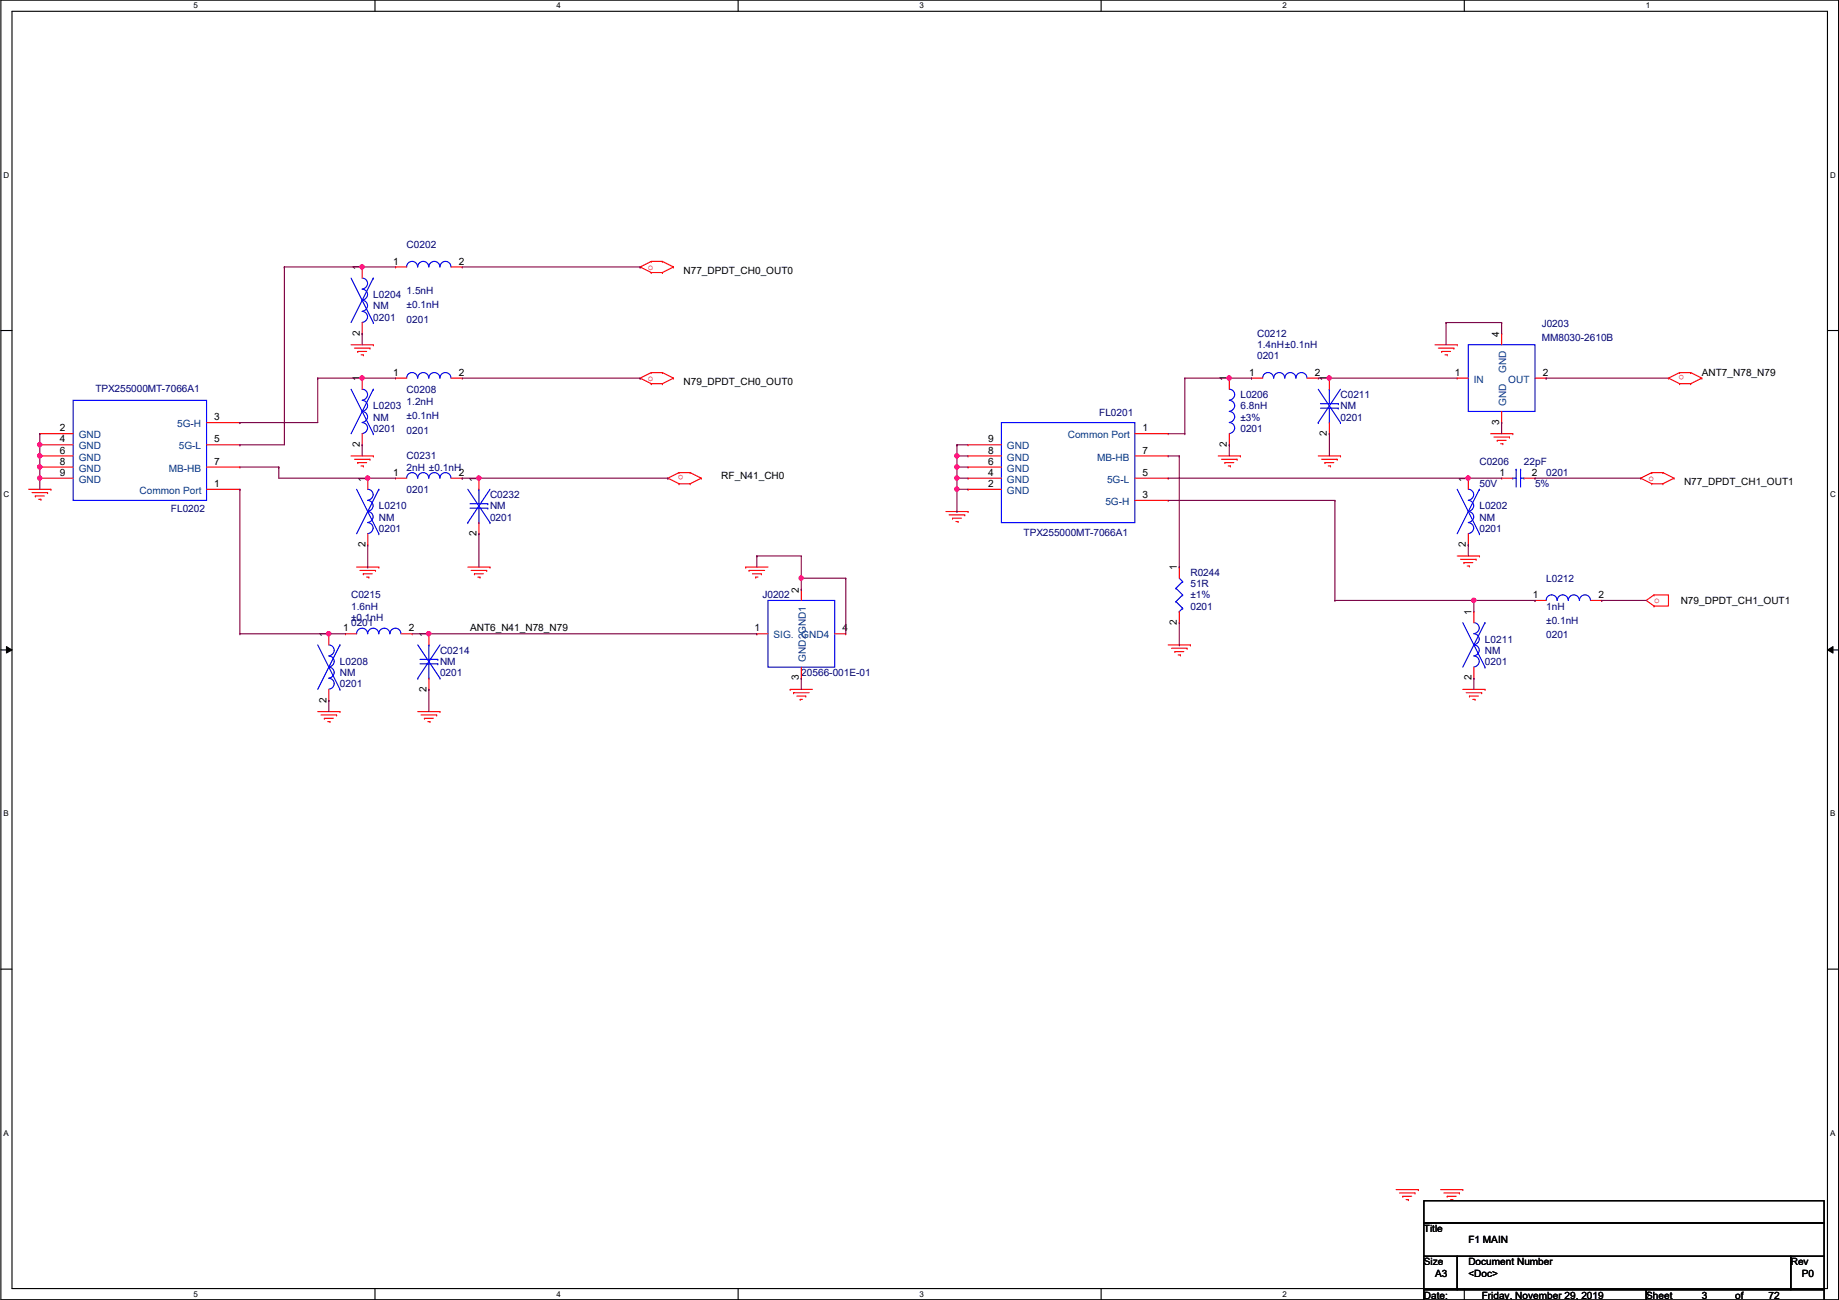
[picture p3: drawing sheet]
<svg xmlns="http://www.w3.org/2000/svg" width="420mm" height="297mm" viewBox="0 0 420 297" stroke-linecap="round" stroke-linejoin="round" font-family="sans-serif">
<path d="M.2 0h419.9v297h-419.9zM2.7 2.6h414.8v291.8h-414.8z" fill="none" stroke="#000" stroke-width=".25"/>
<g fill="#fff">
<path d="M44.2 .3h1v2h-1z"/>
<path d="M44.2 294.7h1v2h-1z"/>
</g>
<path d="M85.7 0v2.6M85.7 294.4v2.6" fill="none" stroke="#000" stroke-width=".25"/>
<g fill="#fff">
<path d="M127.1 .3h1v2h-1z"/>
<path d="M127.1 294.7h1v2h-1z"/>
</g>
<path d="M168.6 0v2.6M168.6 294.4v2.6" fill="none" stroke="#000" stroke-width=".25"/>
<g fill="#fff">
<path d="M210.1 .3h1v2h-1z"/>
<path d="M210.1 294.7h1v2h-1z"/>
</g>
<path d="M251.6 0v2.6M251.6 294.4v2.6" fill="none" stroke="#000" stroke-width=".25"/>
<g fill="#fff">
<path d="M293 .3h1v2h-1z"/>
<path d="M293 294.7h1v2h-1z"/>
</g>
<path d="M334.5 0v2.6M334.5 294.4v2.6" fill="none" stroke="#000" stroke-width=".25"/>
<g fill="#fff">
<path d="M376 .3h1v2h-1z"/>
<path d="M376 294.7h1v2h-1z"/>
<path d="M.8 39h1.3v2h-1.3z"/>
<path d="M418.2 39h1.2v2h-1.2z"/>
<path d="M.8 112h1.3v2h-1.3z"/>
<path d="M418.2 112h1.2v2h-1.2z"/>
</g>
<path d="M.2 75.5h2.5M417.5 75.5h2.6" fill="none" stroke="#000" stroke-width=".25"/>
<g fill="#fff">
<path d="M.8 185h1.2v1.9h-1.2z"/>
<path d="M418.2 185h1.1v1.9h-1.1z"/>
</g>
<path d="M.2 148.5h2.5M417.5 148.5h2.6" fill="none" stroke="#000" stroke-width=".25"/>
<path d="M1.5 147.7l1.2 .8-1.2 .7zM417.5 148.5l1.3-.8v1.5z" fill="#000"/>
<path d="M1.5 147.7l1.2 .8-1.2 .7zM417.5 148.5l1.3-.8v1.5z" fill="none" stroke="#000" stroke-width=".23"/>
<g fill="#fff">
<path d="M.8 257.9h1.2v2h-1.2z"/>
<path d="M418.2 257.9h1.1v2h-1.1z"/>
</g>
<path d="M.2 221.4h2.5M417.5 221.4h2.6M325.3 274.4h91.5v5h-91.5zM325.3 279.4h91.5v7.7h-91.5zM325.3 287.1h7.6v7.6h-7.6zM325.3 297.1v-2.4h50.8v2.4v-2.4h40.7v2.4M332.9 287.1h76.2v7.6h-76.2zM409.1 287.1h7.7v7.6h-7.7z" fill="none" stroke="#000" stroke-width=".25"/>
<g fill="none" stroke="#f00" stroke-width=".25">
<path d="M148.8 59.7h.1M148.8 59.7l-2.6 1.3M148.8 59.7h2.5M151.3 59.7h.1M151.3 59.7l2.6 1.3M80.2 78.8h5.1M81 79.5h3.5M82.7 76.2h.1M82.7 73.7v2.5M82.7 61h.1M82.7 61v2.5M84.5 79.5h.1"/>
<path d="M85.3 78.8h.1M90.4 61h.1M90.4 61h2.5M103.1 61h2.5M105.6 61h.1M146.2 61h.1M146.2 61l2.6 1.3M148.8 62.3h.1M148.8 62.3h2.5M151.3 62.3h.1M153.9 61h.1M153.9 61l-2.6 1.3"/>
<path d="M327.9 78.8h5M328.6 79.5h3.6M332.2 79.5h.1M332.9 78.8h.1M343.1 76.2h.1M343.1 76.2v2.6M9.1 99.1h.1M9.1 99.1h7.6M47.2 96.6h7.6M54.8 96.6h.1M81.7 80.3h.1M81.7 80.3h2.1"/>
<path d="M82.5 81.1h.5M82.7 99.1v2.5M82.7 86.4h.1M82.7 86.4v2.5M83 81.1h.1M90.4 86.4h.1M90.4 86.4h2.5M103.1 86.4h2.5M105.6 86.4h.1M146.2 86.4h.1M146.2 86.4l2.6 1.3M148.8 85.1h.1"/>
<path d="M148.8 87.7h.1M148.8 85.1l-2.6 1.3M148.8 85.1h2.5M148.8 87.7h2.5M151.3 85.1h.1M151.3 87.7h.1M151.3 85.1l2.6 1.3M153.9 86.4h.1M153.9 86.4l-2.6 1.3M259.3 99.1h7.6M266.9 99.1h.1M280.9 99.1v2.5"/>
<path d="M280.9 86.4h.1M280.9 86.4v2.5M285.9 86.4h.1M285.9 86.4h2.6M298.6 86.4h2.6M301.2 86.4h.1M303.7 99.1h.1M303.7 96.6v2.5M303.7 86.4h.1M303.7 86.4v2.5M329.4 80.3h.1M329.4 80.3h2"/>
<path d="M330.1 81.1h.6M330.7 81.1h.1M332.9 86.4h.1M332.9 86.4h2.6M340.6 99.1h5M341.3 99.9h3.6M343.1 96.6h.1M343.1 94v2.6M344.9 99.9h.1M345.6 99.1h.1M350.7 86.4h2.5M353.2 86.4h.1"/>
<path d="M381.2 86.4h.1M381.2 86.4l2.5 1.3M383.7 87.7h.1M383.7 85.1h.1M383.7 85.1h2.6M383.7 87.7h2.6M383.7 85.1l-2.5 1.3M386.3 87.7h.1M386.3 85.1h.1M386.3 85.1l2.5 1.3M388.8 86.4h.1M388.8 86.4l-2.5 1.3"/>
<path d="M6.6 111.8h5M7.3 112.6h3.6M8.1 113.3h.1M8.1 113.3h2M8.8 114.1h.5M9.1 109.3h.1M9.1 109.3h7.6M9.1 106.7h.1M9.1 106.7h7.6M9.1 104.2h.1M9.1 104.2h7.6M9.1 101.6h.1"/>
<path d="M9.1 101.6h7.6M9.3 114.1h.1M10.9 112.6h.1M11.6 111.8h.1M47.2 101.6h7.6M47.2 111.8h7.6M47.2 106.7h7.6M54.8 101.6h.1M54.8 111.8h.1M54.8 106.7h.1M80.2 104.2h5.1M81 104.9h3.5"/>
<path d="M81.7 105.7h.1M81.7 105.7h2.1M82.5 106.5h.5M82.7 101.6h.1M83 106.5h.1M84 109.3h.1M84 109.3v2.5M84.5 104.9h.1M85.3 104.2h.1M90.4 109.3h.1M90.4 109.3h2.5M103.1 109.3h2.5"/>
<path d="M105.6 109.3h.1M109.4 119.4v2.6M109.4 109.3h.1M109.4 109.3v2.5M152.6 109.3h.1M152.6 109.3l2.5 1.2M155.1 110.5h.1M155.1 108h.1M155.1 110.5h2.6M155.1 108h2.6M155.1 108l-2.5 1.3M157.7 110.5h.1"/>
<path d="M157.7 108h.1M157.7 108l2.5 1.3M160.2 109.3h.1M160.2 109.3l-2.5 1.2M216.1 116.9h5.1M216.9 117.6h3.5M217.6 118.4h.1M217.6 118.4h2.1M218.4 119.2h.5M218.9 119.2h.1M220.4 117.6h.1M221.2 101.6h.1"/>
<path d="M221.2 101.6h7.6M221.2 104.2h.1M221.2 104.2h7.6M221.2 106.7h.1M221.2 106.7h7.6M221.2 109.3h.1M221.2 109.3h7.6M221.2 111.8h.1M221.2 111.8h7.6M221.2 116.9h.1M259.3 114.3h7.6M259.3 109.3h7.6"/>
<path d="M259.3 104.2h7.6M266.9 114.3h.1M266.9 109.3h.1M266.9 104.2h.1M278.3 104.2h5.1M279.1 104.9h3.5M279.9 105.7h.1M279.9 105.7h2M280.6 106.5h.5M280.9 101.6h.1M281.1 106.5h.1M282.6 104.9h.1"/>
<path d="M283.4 104.2h.1M301.2 104.2h5.1M301.9 104.9h3.6M302.7 105.7h.1M302.7 105.7h2M303.5 106.5h.5M304 106.5h.1M305.5 104.9h.1M306.3 104.2h.1M335.5 109.3h.1M335.5 109.3v2.5M342.1 100.6h.1"/>
<path d="M342.1 100.6h2M342.8 101.4h.6M343.1 109.3h.1M343.1 109.3h2.5M343.4 101.4h.1M348.2 109.3h2.5M350.7 109.3h.1M374.8 109.3h.1M374.8 109.3l2.6 1.2M377.4 108h.1M377.4 110.5h.1M377.4 110.5h2.5"/>
<path d="M377.4 108h2.5M377.4 108l-2.6 1.3M379.9 108h.1M379.9 110.5h.1M379.9 108l2.6 1.3M382.5 109.3h.1M382.5 109.3l-2.6 1.2M81.5 129.6h5.1M82.2 130.3h3.6M83 131.1h.1M83 131.1h2M83.8 131.9h.5"/>
<path d="M84 124.5h.1M84 122v2.5M84.3 131.9h.1M85.8 130.3h.1M86.6 129.6h.1M106.9 129.6h5.1M107.6 130.3h3.6M108.4 131.1h.1M108.4 131.1h2M109.2 131.9h.5M109.4 122h.1M109.7 131.9h.1"/>
<path d="M111.2 130.3h.1M112 129.6h.1M170.4 129.6h.1M170.4 129.6h5.1M171.1 130.3h.1M171.1 130.3h3.6M171.9 131.1h2M172.7 131.9h.1M172.7 131.9h.5M173.9 131.1h.1M183.1 134.7h.1M183.1 134.7v2.5"/>
<path d="M269.4 139.7v2.6M269.4 129.6h.1M269.4 129.6v2.5M332.9 127h5.1M333.7 127.8h3.6M334.5 128.6h.1M334.5 128.6h2M335.2 129.3h.5M335.5 124.5h.1M335.5 122v2.5M335.7 129.3h.1M336.7 139.7h.1"/>
<path d="M336.7 139.7v2.6M337.3 127.8h.1M338 127h.1M350.7 137.2h.1M350.7 137.2h2.5M363.4 137.2h2.5M365.9 137.2h.1M377.9 135.9h.1M377.9 138.5h.1M377.9 135.9h3.3v2.6h-3.3M377.9 135.9l-1.8 1.3 1.8 1.3M75.1 157.5v2.6"/>
<path d="M75.1 144.8h.1M75.1 144.8v2.6M78.9 144.8h.1M78.9 144.8h2.6M91.6 144.8h2.6M94.2 144.8h.1M98 157.5h.1M98 155v2.5M98 144.8h.1M98 144.8v2.6M172.9 144.8h.1M172.9 144.8h2.6"/>
<path d="M180.5 157.5h.1M180.5 157.5h5.1M181.3 158.3h.1M181.3 158.3h3.6M182.1 159h2M182.8 159.8h.1M182.8 159.8h.5M183.1 155h.1M183.1 152.4v2.6M184.1 159h.1M190.7 144.8h2.5M193.2 144.8h.1"/>
<path d="M266.9 147.4h5.1M267.7 148.1h3.5M268.4 148.9h.1M268.4 148.9h2.1M269.2 149.6h.5M269.4 142.3h.1M269.7 149.6h.1M271.2 148.1h.1M272 147.4h.1M334.2 157.5h5.1M335 158.3h3.5M335.7 159h.1"/>
<path d="M335.7 159h2.1M336.5 159.8h.5M336.7 155h.1M336.7 152.4v2.6M337 159.8h.1M338.5 158.3h.1M339.3 157.5h.1M72.6 162.6h5.1M73.4 163.4h3.5M74.1 164.1h.1M74.1 164.1h2M74.9 164.9h.5"/>
<path d="M75.1 160.1h.1M75.4 164.9h.1M76.9 163.4h.1M77.7 162.6h.1M95.4 162.6h5.1M96.2 163.4h3.6M97 164.1h.1M97 164.1h2M97.7 164.9h.5M98.2 164.9h.1M99.8 163.4h.1M100.5 162.6h.1"/>
<path d="M319 271.8h5M319.7 272.6h3.6M320.5 273.3h.1M320.5 273.3h2M321.3 274.1h.5M321.8 274.1h.1M323.3 272.6h.1M324 271.8h.1M329.1 271.8h5.1M329.9 272.6h3.5M330.7 273.3h.1M330.7 273.3h2"/>
<path d="M331.4 274.1h.5M331.9 274.1h.1M333.4 272.6h.1M334.2 271.8h.1"/>
</g>
<g fill="none" stroke="#00f" stroke-width=".25">
<path d="M80.2 63.5l5.1 10.2M82.7 63.5a1.25 1.25 0 0 1 1.3 1.3 1.25 1.25 0 0 1-1.3 1.2M82.7 66.1a1.25 1.25 0 0 1 1.3 1.2 1.25 1.25 0 0 1-1.3 1.3 1.27 1.27 0 0 1 1.3 1.2 1.27 1.27 0 0 1-1.3 1.3M82.7 71.2a1.25 1.25 0 0 1 1.3 1.2 1.25 1.25 0 0 1-1.3 1.3M85.3 63.5h.1M85.3 73.7h.1M85.3 63.5l-5.1 10.2M92.9 61a1.25 1.25 0 0 1 1.3-1.3 1.25 1.25 0 0 1 1.2 1.3M95.4 61a1.25 1.25 0 0 1 1.3-1.3 1.25 1.25 0 0 1 1.2 1.3M98 61a1.25 1.25 0 0 1 1.2-1.3 1.25 1.25 0 0 1 1.3 1.3M100.5 61a1.25 1.25 0 0 1 1.3-1.3 1.25 1.25 0 0 1 1.2 1.3M335.5 78.8h15.2v15.2h-15.2z"/>
<path d="M16.7 91.5h30.5v22.8h-30.5zM80.2 88.9l5.1 10.2M82.7 88.9a1.25 1.25 0 0 1 1.3 1.3 1.25 1.25 0 0 1-1.3 1.2M82.7 91.5a1.25 1.25 0 0 1 1.3 1.2 1.25 1.25 0 0 1-1.3 1.3M82.7 94a1.25 1.25 0 0 1 1.3 1.3 1.25 1.25 0 0 1-1.3 1.2M82.7 96.6a1.25 1.25 0 0 1 1.3 1.2 1.25 1.25 0 0 1-1.3 1.3M85.3 88.9h.1M85.3 99.1h.1M85.3 88.9l-5.1 10.2M92.9 86.4a1.25 1.25 0 0 1 1.3-1.3 1.25 1.25 0 0 1 1.2 1.3M95.4 86.4a1.25 1.25 0 0 1 1.3-1.3 1.25 1.25 0 0 1 1.2 1.3M98 86.4a1.25 1.25 0 0 1 1.2-1.3 1.25 1.25 0 0 1 1.3 1.3"/>
<path d="M100.5 86.4a1.25 1.25 0 0 1 1.3-1.3 1.25 1.25 0 0 1 1.2 1.3M228.8 96.6h30.5v22.8h-30.5zM280.9 88.9a1.25 1.25 0 0 1 1.2 1.3 1.25 1.25 0 0 1-1.2 1.2M280.9 91.5a1.25 1.25 0 0 1 1.2 1.2 1.25 1.25 0 0 1-1.2 1.3M280.9 94a1.25 1.25 0 0 1 1.2 1.3 1.25 1.25 0 0 1-1.2 1.2M280.9 96.6a1.25 1.25 0 0 1 1.2 1.2 1.25 1.25 0 0 1-1.2 1.3M288.5 86.4a1.25 1.25 0 0 1 1.2-1.3 1.25 1.25 0 0 1 1.3 1.3M291 86.4a1.25 1.25 0 0 1 1.3-1.3 1.25 1.25 0 0 1 1.2 1.3M293.6 86.4a1.25 1.25 0 0 1 1.2-1.3 1.25 1.25 0 0 1 1.3 1.3M296.1 86.4a1.25 1.25 0 0 1 1.2-1.3 1.25 1.25 0 0 1 1.3 1.3M301.2 96.6h.1M301.2 88.9l5.1 7.7"/>
<path d="M301.7 92.2h4.1M301.7 93.3h4.1M303.7 88.9h.1M303.7 96.6h.1M303.7 88.9v3.3M303.7 93.3v3.3M305.8 92.2h.1M305.8 93.3h.1M306.3 96.6h.1M306.3 88.9l-5.1 7.7M81.5 111.8l5.1 10.2M84 111.8a1.25 1.25 0 0 1 1.2 1.2 1.25 1.25 0 0 1-1.2 1.3"/>
<path d="M84 114.3a1.25 1.25 0 0 1 1.2 1.3 1.25 1.25 0 0 1-1.2 1.2 1.27 1.27 0 0 1 1.2 1.3 1.27 1.27 0 0 1-1.2 1.3M84 119.4a1.25 1.25 0 0 1 1.2 1.3 1.25 1.25 0 0 1-1.2 1.2M86.6 111.8h.1M86.6 111.8l-5.1 10.2M92.9 109.3a1.25 1.25 0 0 1 1.3-1.3 1.25 1.25 0 0 1 1.2 1.3M95.4 109.3a1.25 1.25 0 0 1 1.3-1.3 1.25 1.25 0 0 1 1.2 1.3M98 109.3a1.25 1.25 0 0 1 1.2-1.3 1.25 1.25 0 0 1 1.3 1.3M100.5 109.3a1.25 1.25 0 0 1 1.3-1.3 1.25 1.25 0 0 1 1.2 1.3M106.9 119.4h.1M106.9 111.8l5.1 7.6M107.4 115.1h4M107.4 116.1h4"/>
<path d="M109.4 111.8h.1M109.4 119.4h.1M109.4 111.8v3.3M109.4 116.1v3.3M111.4 115.1h.1M111.4 116.1h.1M112 119.4h.1M112 111.8l-5.1 7.6M332.9 111.8l5.1 10.2M335.5 111.8a1.25 1.25 0 0 1 1.2 1.2 1.25 1.25 0 0 1-1.2 1.3M335.5 114.3a1.25 1.25 0 0 1 1.2 1.3 1.25 1.25 0 0 1-1.2 1.2 1.27 1.27 0 0 1 1.2 1.3 1.27 1.27 0 0 1-1.2 1.3M335.5 119.4a1.25 1.25 0 0 1 1.2 1.3 1.25 1.25 0 0 1-1.2 1.2"/>
<path d="M338 111.8h.1M338 111.8l-5.1 10.2M345.6 109.3h.1M345.6 109.3h.8M346.4 107.2h.1M346.4 107.2v4.1M347.4 107.2h.1M347.4 107.2v4.1M347.4 109.3h.8M348.2 109.3h.1M86.6 122h.1M175.5 137.2h15.2v15.2h-15.2z"/>
<path d="M268.7 134.4h.1M268.7 137.5h.1M268.7 134.4l1.5 1.5M268.7 137.5l1.5 1.5M269.4 139.7h.1M269.4 132.1l.8 .8M270.2 132.9h.1M270.2 135.9h.1M270.2 139h.1M270.2 132.9l-1.5 1.5M270.2 135.9l-1.5 1.6M270.2 139l-.8 .7"/>
<path d="M338 122h.1M353.3 137.2a1.25 1.25 0 0 1 1.2-1.3 1.25 1.25 0 0 1 1.2 1.3M355.8 137.2a1.25 1.25 0 0 1 1.2-1.3 1.25 1.25 0 0 1 1.3 1.3M358.3 137.2a1.25 1.25 0 0 1 1.3-1.3 1.25 1.25 0 0 1 1.2 1.3M360.9 137.2a1.25 1.25 0 0 1 1.2-1.3 1.25 1.25 0 0 1 1.3 1.3M72.6 147.4l5.1 10.1M75.1 147.4a1.25 1.25 0 0 1 1.3 1.2 1.25 1.25 0 0 1-1.3 1.3 1.27 1.27 0 0 1 1.3 1.2 1.27 1.27 0 0 1-1.3 1.3M75.1 152.4a1.25 1.25 0 0 1 1.3 1.3 1.25 1.25 0 0 1-1.3 1.2 1.27 1.27 0 0 1 1.3 1.3 1.27 1.27 0 0 1-1.3 1.3M77.7 147.4h.1M77.7 157.5h.1M77.7 147.4l-5.1 10.1M81.5 144.8a1.25 1.25 0 0 1 1.2-1.3 1.25 1.25 0 0 1 1.3 1.3"/>
<path d="M84 144.8a1.25 1.25 0 0 1 1.3-1.3 1.25 1.25 0 0 1 1.2 1.3 1.27 1.27 0 0 1 1.3-1.3 1.27 1.27 0 0 1 1.3 1.3M89.1 144.8a1.25 1.25 0 0 1 1.2-1.3 1.25 1.25 0 0 1 1.3 1.3M95.4 155h.1M95.4 147.4l5.1 7.6M96 150.7h4M96 151.7h4M98 147.4h.1M98 155h.1M98 147.4v3.3M98 151.7v3.3M100 150.7h.1M100 151.7h.1"/>
<path d="M100.5 155h.1M100.5 147.4l-5.1 7.6M334.2 142.3l5.1 10.1M336.7 142.3a1.25 1.25 0 0 1 1.3 1.2 1.25 1.25 0 0 1-1.3 1.3 1.27 1.27 0 0 1 1.3 1.2 1.27 1.27 0 0 1-1.3 1.3M336.7 147.4a1.25 1.25 0 0 1 1.3 1.2 1.25 1.25 0 0 1-1.3 1.3 1.27 1.27 0 0 1 1.3 1.2 1.27 1.27 0 0 1-1.3 1.3M339.3 142.3h.1M339.3 152.4h.1M339.3 142.3l-5.1 10.1"/>
</g>
<path d="M65 61h.1M65 61h17.7" fill="none" stroke="#800040" stroke-width=".25"/>
<circle cx="82.7" cy="61" r=".49" fill="#f0f"/>
<circle cx="82.7" cy="61" r=".49" fill="none" stroke="#f0f" stroke-width=".25"/>
<path d="M82.7 61h.1M82.7 76.2h.1M82.7 61h7.7M82.7 76.2v2.6M72.6 86.4h.1M72.6 86.4v10.2M72.6 86.4h10.1" fill="none" stroke="#800040" stroke-width=".25"/>
<circle cx="82.7" cy="86.4" r=".49" fill="#f0f"/>
<circle cx="82.7" cy="86.4" r=".49" fill="none" stroke="#f0f" stroke-width=".25"/>
<path d="M9.1 99.1h.1M9.1 99.1v2.5M82.7 86.4h.1M82.7 86.4h7.7M82.7 101.6h.1M82.7 101.6v2.6M54.8 144.8h.1M54.8 144.8h20.3" fill="none" stroke="#800040" stroke-width=".25"/>
<circle cx="75.1" cy="144.8" r=".49" fill="#f0f"/>
<circle cx="75.1" cy="144.8" r=".49" fill="none" stroke="#f0f" stroke-width=".25"/>
<path d="M218.6 101.6h.1M218.6 104.2h.1M218.6 101.6v2.6M218.6 101.6h2.6M218.6 104.2h2.6M75.1 144.8h.1M75.1 144.8h3.8M98 157.5h.1M98 157.5v5.1M75.1 160.1h.1M75.1 160.1v2.5" fill="none" stroke="#800040" stroke-width=".25"/>
<circle cx="218.6" cy="104.2" r=".49" fill="#f0f"/>
<circle cx="218.6" cy="104.2" r=".49" fill="none" stroke="#f0f" stroke-width=".25"/>
<path d="M218.6 104.2h.1M218.6 106.7h.1M218.6 104.2v5.1M218.6 106.7h2.6" fill="none" stroke="#800040" stroke-width=".25"/>
<circle cx="218.6" cy="106.7" r=".49" fill="#f0f"/>
<circle cx="218.6" cy="106.7" r=".49" fill="none" stroke="#f0f" stroke-width=".25"/>
<path d="M218.6 109.3h.1M218.6 109.3h2.6M218.6 109.3v2.5" fill="none" stroke="#800040" stroke-width=".25"/>
<circle cx="218.6" cy="109.2" r=".49" fill="#f0f"/>
<circle cx="218.6" cy="109.2" r=".49" fill="none" stroke="#f0f" stroke-width=".25"/>
<path d="M218.6 116.9h.1M218.6 111.8v5.1" fill="none" stroke="#800040" stroke-width=".25"/>
<circle cx="218.6" cy="111.8" r=".49" fill="#f0f"/>
<circle cx="218.6" cy="111.8" r=".49" fill="none" stroke="#f0f" stroke-width=".25"/>
<g fill="none" stroke="#800040" stroke-width=".25">
<path d="M270.7 86.4h10.2M280.9 86.4h.1M303.7 99.1h.1M303.7 99.1v5.1M9.1 101.6h.1M9.1 101.6v2.6M218.6 111.8h.1M218.6 111.8h2.6M280.9 101.6h.1M280.9 101.6v2.6M172.9 127h.1M172.9 127h10.2v5.1"/>
<path d="M172.9 127v2.6M183.1 132.1h.1M183.1 155h.1M183.1 155v2.5"/>
</g>
<circle cx="9.1" cy="104.2" r=".49" fill="#f0f"/>
<circle cx="9.1" cy="104.2" r=".49" fill="none" stroke="#f0f" stroke-width=".25"/>
<circle cx="9.1" cy="101.6" r=".49" fill="#f0f"/>
<circle cx="9.1" cy="101.6" r=".49" fill="none" stroke="#f0f" stroke-width=".25"/>
<path d="M9.1 104.2h.1M9.1 106.7h.1M9.1 104.2v5.1" fill="none" stroke="#800040" stroke-width=".25"/>
<circle cx="9.1" cy="109.2" r=".49" fill="#f0f"/>
<circle cx="9.1" cy="109.2" r=".49" fill="none" stroke="#f0f" stroke-width=".25"/>
<circle cx="9.1" cy="106.7" r=".49" fill="#f0f"/>
<circle cx="9.1" cy="106.7" r=".49" fill="none" stroke="#f0f" stroke-width=".25"/>
<g fill="none" stroke="#800040" stroke-width=".25">
<path d="M65 61h.1M65 61v40.6h-10.2M54.8 96.6h.1M54.8 96.6h17.8M270.7 86.4h.1M270.7 86.4v12.7M303.7 86.4h.1M303.7 86.4h29.2M353.2 86.4h.1M353.2 86.4h28M9.1 109.3h.1M9.1 109.3v2.5"/>
<path d="M54.8 101.6h.1M54.8 106.7h8.9M63.7 106.7h.1M335.5 109.3h.1M335.5 109.3h7.6M350.7 109.3h.1M350.7 109.3h24.1M335.5 124.5h.1M335.5 124.5v2.5"/>
</g>
<circle cx="303.7" cy="86.4" r=".49" fill="#f0f"/>
<circle cx="303.7" cy="86.4" r=".49" fill="none" stroke="#f0f" stroke-width=".25"/>
<g fill="none" stroke="#800040" stroke-width=".25">
<path d="M330.4 73.7h.1M330.4 73.7h12.7M330.4 73.7v5.1M343.1 73.7h.1M343.1 73.7v2.5M343.1 96.6h.1M343.1 96.6v2.5M54.8 111.8h.1M54.8 111.8v33M84 109.3h.1M84 109.3h6.4M105.6 109.3h.1"/>
<path d="M105.6 109.3h3.8"/>
</g>
<circle cx="109.4" cy="109.2" r=".49" fill="#f0f"/>
<circle cx="109.4" cy="109.2" r=".49" fill="none" stroke="#f0f" stroke-width=".25"/>
<path d="M63.7 109.3h20.3M84 109.3h.1M109.4 109.3h43.2M152.6 109.3h.1" fill="none" stroke="#800040" stroke-width=".25"/>
<circle cx="84" cy="109.2" r=".49" fill="#f0f"/>
<circle cx="84" cy="109.2" r=".49" fill="none" stroke="#f0f" stroke-width=".25"/>
<path d="M63.7 106.7h.1M63.7 106.7v2.6M266.9 109.3h68.6M335.5 109.3h.1M84 129.6h.1M84 124.5v5.1M109.4 122h.1M109.4 122v7.6" fill="none" stroke="#800040" stroke-width=".25"/>
<circle cx="335.4" cy="109.2" r=".49" fill="#f0f"/>
<circle cx="335.4" cy="109.2" r=".49" fill="none" stroke="#f0f" stroke-width=".25"/>
<path d="M266.9 99.1h3.8M270.7 99.1h.1M266.9 114.3h38.1M305 114.3h.1M305 114.3v22.9M305 137.2h.1M305 137.2h45.7M336.7 137.2h.1M336.7 137.2v2.5M350.7 137.2h.1M336.7 155h.1M336.7 155v2.5" fill="none" stroke="#800040" stroke-width=".25"/>
<circle cx="336.7" cy="137.2" r=".49" fill="#f0f"/>
<circle cx="336.7" cy="137.2" r=".49" fill="none" stroke="#f0f" stroke-width=".25"/>
<path d="M266.9 104.2h2.5M269.4 104.2h.1M269.4 104.2v25.4M183.1 132.1h.1M183.1 134.7h.1M183.1 132.1h10.1M183.1 132.1v2.6M193.2 132.1h.1M193.2 132.1v12.7M269.4 129.6h.1M269.4 147.4h.1M269.4 142.3v5.1" fill="none" stroke="#800040" stroke-width=".25"/>
<circle cx="183" cy="132.1" r=".49" fill="#f0f"/>
<circle cx="183" cy="132.1" r=".49" fill="none" stroke="#f0f" stroke-width=".25"/>
<path d="M365.9 137.2h.1M365.9 137.2h10.2M98 144.8h74.9M172.9 144.8h.1" fill="none" stroke="#800040" stroke-width=".25"/>
<circle cx="98" cy="144.8" r=".49" fill="#f0f"/>
<circle cx="98" cy="144.8" r=".49" fill="none" stroke="#f0f" stroke-width=".25"/>
<path d="M280.9 86.4h5M285.9 86.4h.1M301.2 86.4h2.5M303.7 86.4h.1M94.2 144.8h3.8M98 144.8h.1" fill="none" stroke="#800040" stroke-width=".25"/>
<circle cx="280.8" cy="86.4" r=".49" fill="#f0f"/>
<circle cx="280.8" cy="86.4" r=".49" fill="none" stroke="#f0f" stroke-width=".25"/>
<path d="M105.6 61h40.6M146.2 61h.1M105.6 86.4h40.6M146.2 86.4h.1" fill="none" stroke="#800040" stroke-width=".25"/>
<circle cx="82.7" cy="61" r=".49" fill="#f0f"/>
<circle cx="82.7" cy="61" r=".49" fill="none" stroke="#f0f" stroke-width=".25"/>
<circle cx="82.7" cy="86.4" r=".49" fill="#f0f"/>
<circle cx="82.7" cy="86.4" r=".49" fill="none" stroke="#f0f" stroke-width=".25"/>
<circle cx="75.1" cy="144.8" r=".49" fill="#f0f"/>
<circle cx="75.1" cy="144.8" r=".49" fill="none" stroke="#f0f" stroke-width=".25"/>
<circle cx="218.6" cy="104.2" r=".49" fill="#f0f"/>
<circle cx="218.6" cy="104.2" r=".49" fill="none" stroke="#f0f" stroke-width=".25"/>
<circle cx="218.6" cy="106.7" r=".49" fill="#f0f"/>
<circle cx="218.6" cy="106.7" r=".49" fill="none" stroke="#f0f" stroke-width=".25"/>
<circle cx="218.6" cy="109.2" r=".49" fill="#f0f"/>
<circle cx="218.6" cy="109.2" r=".49" fill="none" stroke="#f0f" stroke-width=".25"/>
<circle cx="218.6" cy="111.8" r=".49" fill="#f0f"/>
<circle cx="218.6" cy="111.8" r=".49" fill="none" stroke="#f0f" stroke-width=".25"/>
<circle cx="9.1" cy="104.2" r=".49" fill="#f0f"/>
<circle cx="9.1" cy="104.2" r=".49" fill="none" stroke="#f0f" stroke-width=".25"/>
<circle cx="9.1" cy="101.6" r=".49" fill="#f0f"/>
<circle cx="9.1" cy="101.6" r=".49" fill="none" stroke="#f0f" stroke-width=".25"/>
<circle cx="9.1" cy="109.2" r=".49" fill="#f0f"/>
<circle cx="9.1" cy="109.2" r=".49" fill="none" stroke="#f0f" stroke-width=".25"/>
<circle cx="9.1" cy="106.7" r=".49" fill="#f0f"/>
<circle cx="9.1" cy="106.7" r=".49" fill="none" stroke="#f0f" stroke-width=".25"/>
<circle cx="303.7" cy="86.4" r=".49" fill="#f0f"/>
<circle cx="303.7" cy="86.4" r=".49" fill="none" stroke="#f0f" stroke-width=".25"/>
<circle cx="109.4" cy="109.2" r=".49" fill="#f0f"/>
<circle cx="109.4" cy="109.2" r=".49" fill="none" stroke="#f0f" stroke-width=".25"/>
<circle cx="84" cy="109.2" r=".49" fill="#f0f"/>
<circle cx="84" cy="109.2" r=".49" fill="none" stroke="#f0f" stroke-width=".25"/>
<circle cx="335.4" cy="109.2" r=".49" fill="#f0f"/>
<circle cx="335.4" cy="109.2" r=".49" fill="none" stroke="#f0f" stroke-width=".25"/>
<circle cx="336.7" cy="137.2" r=".49" fill="#f0f"/>
<circle cx="336.7" cy="137.2" r=".49" fill="none" stroke="#f0f" stroke-width=".25"/>
<circle cx="183" cy="132.1" r=".49" fill="#f0f"/>
<circle cx="183" cy="132.1" r=".49" fill="none" stroke="#f0f" stroke-width=".25"/>
<circle cx="98" cy="144.8" r=".49" fill="#f0f"/>
<circle cx="98" cy="144.8" r=".49" fill="none" stroke="#f0f" stroke-width=".25"/>
<circle cx="280.8" cy="86.4" r=".49" fill="#f0f"/>
<circle cx="280.8" cy="86.4" r=".49" fill="none" stroke="#f0f" stroke-width=".25"/>
<g font-size="2.3" fill="#000080">
<text x="92.9" y="56.7">C0202</text>
<text x="85.3" y="68.2">L0204</text>
<text x="85.3" y="70.7">NM</text>
<text x="92.9" y="67.1">1.5nH</text>
<text x="92.9" y="70.4">±0.1nH</text>
<text x="85.3" y="73.2">0201</text>
<text x="92.9" y="73.7">0201</text>
<text x="287.2" y="77">C0212</text>
<text x="352.2" y="74.8">J0203</text>
<text x="352.2" y="77.8">MM8030-2610B</text>
<text x="287.2" y="79.6">1.4nH±0.1nH</text>
<text x="287.2" y="82.1">0201</text>
<text x="21.8" y="89.5">TPX255000MT-7066A1</text>
<text x="92.9" y="89.7">C0208</text>
<text x="85.3" y="93.6">L0203</text>
<text x="92.9" y="92.5">1.2nH</text>
<text x="92.9" y="95.8">±0.1nH</text>
<text x="251.1" y="95.1">FL0201</text>
<text x="283.4" y="91">L0206</text>
<text x="283.4" y="93.6">6.8nH</text>
<text x="306.3" y="91">C0211</text>
<text x="306.3" y="93.6">NM</text>
<text x="85.3" y="96.1">NM</text>
<text x="85.3" y="98.6">0201</text>
<text x="92.9" y="99.1">0201</text>
<text x="283.4" y="96.1">±3%</text>
<text x="283.4" y="98.6">0201</text>
<text x="306.3" y="96.1">0201</text>
<text x="92.9" y="105">C0231</text>
<text x="92.9" y="107.5">2nH ±0.1nH</text>
<text x="338" y="106.3">C0206</text>
<text x="348.2" y="106.3">22pF</text>
<text x="92.9" y="112.6">0201</text>
<text x="112" y="113.9">C0232</text>
<text x="338" y="111.3">50V</text>
<text x="350.7" y="111.3">5%</text>
<text x="353.3" y="108.8">0201</text>
<text x="39.1" y="116.9">FL0202</text>
<text x="86.6" y="116.4">L0210</text>
<text x="86.6" y="119">NM</text>
<text x="112" y="116.4">NM</text>
<text x="112" y="119">0201</text>
<text x="338" y="116.4">L0202</text>
<text x="338" y="119">NM</text>
<text x="86.6" y="121.5">0201</text>
<text x="233.9" y="122.5">TPX255000MT-7066A1</text>
<text x="338" y="121.5">0201</text>
<text x="272" y="131.7">R0244</text>
<text x="80.2" y="136.7">C0215</text>
<text x="174.2" y="136.7">J0202</text>
<text x="272" y="134.2">51R</text>
<text x="272" y="136.7">±1%</text>
<text x="353.3" y="132.9">L0212</text>
<text x="80.2" y="139.3">1.6nH</text>
<text x="80.2" y="141.8">±0.1nH</text>
<text x="80.2" y="143.1">0201</text>
<text x="272" y="139.3">0201</text>
<text x="353.3" y="139.3">1nH</text>
<text x="353.3" y="142.6">±0.1nH</text>
<text x="100.5" y="149.4">C0214</text>
<text x="339.3" y="146.9">L0211</text>
<text x="339.3" y="149.4">NM</text>
<text x="353.3" y="145.9">0201</text>
<text x="77.7" y="152">L0208</text>
<text x="77.7" y="154.5">NM</text>
<text x="100.5" y="152">NM</text>
<text x="100.5" y="154.5">0201</text>
<text x="183.1" y="154.5">20566-001E-01</text>
<text x="339.3" y="152">0201</text>
<text x="77.7" y="157.1">0201</text>
</g>
<g font-size="2.3">
<text x="82.2" y="61.8" transform="rotate(-90 82.2 61.8)">1</text>
<text x="89.9" y="60.5">1</text>
<text x="104.8" y="60.5">2</text>
<text x="156.2" y="62.6">N77_DPDT_CH0_OUT0</text>
<text x="82.2" y="76.7" transform="rotate(-90 82.2 76.7)">2</text>
<text x="342.5" y="77" transform="rotate(-90 342.5 77)">4</text>
<text x="82.2" y="87.2" transform="rotate(-90 82.2 87.2)">1</text>
<text x="89.9" y="85.8">1</text>
<text x="104.8" y="85.8">2</text>
<text x="156.2" y="88">N79_DPDT_CH0_OUT0</text>
<text x="280.3" y="87.2" transform="rotate(-90 280.3 87.2)">1</text>
<text x="285.4" y="85.8">1</text>
<text x="300.4" y="85.8">2</text>
<text x="303.2" y="87.2" transform="rotate(-90 303.2 87.2)">1</text>
<text x="332.4" y="85.8">1</text>
<text x="352.5" y="85.8">2</text>
<text x="388.8" y="85.9">ANT7_N78_N79</text>
<text x="13.7" y="101.1">4</text>
<text x="13.7" y="98.6">2</text>
<text x="49" y="96">3</text>
<text x="49" y="101.1">5</text>
<text x="225.7" y="101.1">9</text>
<text x="261.1" y="98.5">1</text>
<text x="303.2" y="99.6" transform="rotate(-90 303.2 99.6)">2</text>
<text x="342.5" y="97.1" transform="rotate(-90 342.5 97.1)">3</text>
<text x="13.7" y="106.2">8</text>
<text x="13.7" y="103.6">6</text>
<text x="49" y="106.2">7</text>
<text x="82.2" y="102.1" transform="rotate(-90 82.2 102.1)">2</text>
<text x="225.7" y="103.6">8</text>
<text x="225.7" y="106.2">6</text>
<text x="261.1" y="103.6">7</text>
<text x="280.3" y="102.1" transform="rotate(-90 280.3 102.1)">2</text>
<text x="13.7" y="108.7">9</text>
<text x="49" y="111.3">1</text>
<text x="83.5" y="110" transform="rotate(-90 83.5 110)">1</text>
<text x="89.9" y="108.7">1</text>
<text x="104.8" y="108.7">2</text>
<text x="108.9" y="110" transform="rotate(-90 108.9 110)">1</text>
<text x="164.8" y="109.6">RF_N41_CH0</text>
<text x="225.7" y="108.7">4</text>
<text x="225.7" y="111.2">2</text>
<text x="261" y="113.8">3</text>
<text x="261.1" y="108.7">5</text>
<text x="334.9" y="110" transform="rotate(-90 334.9 110)">1</text>
<text x="342.6" y="108.7">1</text>
<text x="349.9" y="108.7">2</text>
<text x="384.8" y="110.8">N77_DPDT_CH1_OUT1</text>
<text x="83.5" y="125" transform="rotate(-90 83.5 125)">2</text>
<text x="108.9" y="122.5" transform="rotate(-90 108.9 122.5)">2</text>
<text x="334.9" y="125" transform="rotate(-90 334.9 125)">2</text>
<text x="268.9" y="130.3" transform="rotate(-90 268.9 130.3)">1</text>
<text x="182.5" y="135.4" transform="rotate(-90 182.5 135.4)">2</text>
<text x="350.2" y="136.6">1</text>
<text x="365.2" y="136.6">2</text>
<text x="268.9" y="142.8" transform="rotate(-90 268.9 142.8)">2</text>
<text x="336.2" y="140.5" transform="rotate(-90 336.2 140.5)">1</text>
<text x="384" y="138">N79_DPDT_CH1_OUT1</text>
<text x="74.6" y="145.6" transform="rotate(-90 74.6 145.6)">1</text>
<text x="78.4" y="144.3">1</text>
<text x="93.4" y="144.3">2</text>
<text x="97.4" y="145.6" transform="rotate(-90 97.4 145.6)">1</text>
<text x="107.4" y="144.1">ANT6_N41_N78_N79</text>
<text x="172.4" y="144.3">1</text>
<text x="192.5" y="144.3">4</text>
<text x="182.5" y="155.5" transform="rotate(-90 182.5 155.5)">3</text>
<text x="336.2" y="155.5" transform="rotate(-90 336.2 155.5)">2</text>
<text x="74.6" y="160.6" transform="rotate(-90 74.6 160.6)">2</text>
<text x="97.4" y="158" transform="rotate(-90 97.4 158)">2</text>
<text x="325.3" y="281.5">Title</text>
<text x="335.5" y="284.1">F1 MAIN</text>
<text x="325.3" y="289.1">Size</text>
<text x="327.9" y="291.7">A3</text>
<text x="335.5" y="289.1">Document Number</text>
<text x="335.5" y="291.7">&lt;Doc&gt;</text>
<text x="409.1" y="289.1">Rev</text>
<text x="411.7" y="291.7">P0</text>
<text x="325.3" y="296.8">Date:</text>
<text x="338.5" y="296.8">Friday, November 29, 2019</text>
<text x="376.1" y="296.8">Sheet</text>
<text x="388.8" y="296.8">3</text>
<text x="396.4" y="296.8">of</text>
<text x="404.1" y="296.8">72</text>
</g>
<g font-size="2.3" fill="#f00">
<text x="148" y="61.6">o</text>
<text x="148" y="87">o</text>
<text x="384.8" y="85.8" transform="rotate(180 384.8 85.8)">o</text>
<text x="156.2" y="108.6" transform="rotate(180 156.2 108.6)">o</text>
<text x="376.6" y="109.9">o</text>
<text x="377.9" y="137.8">o</text>
</g>
<g font-size="2.3" fill="#004080">
<text x="336.7" y="87.5">IN</text>
<text x="344.1" y="85.1" transform="rotate(-90 344.1 85.1)">GND</text>
<text x="344.6" y="87.5">OUT</text>
<text x="344.1" y="92.7" transform="rotate(-90 344.1 92.7)">GND</text>
<text x="18" y="100.2">GND</text>
<text x="40.5" y="97.6">5G-H</text>
<text x="243.9" y="100.2">Common Port</text>
<text x="18" y="107.8">GND</text>
<text x="18" y="105.2">GND</text>
<text x="18" y="102.7">GND</text>
<text x="38.6" y="107.8">MB-HB</text>
<text x="40.8" y="102.7">5G-L</text>
<text x="230.1" y="102.7">GND</text>
<text x="230.1" y="105.2">GND</text>
<text x="230.1" y="107.8">GND</text>
<text x="250.6" y="105.2">MB-HB</text>
<text x="18" y="110.3">GND</text>
<text x="31.9" y="112.9">Common Port</text>
<text x="230.1" y="110.3">GND</text>
<text x="230.1" y="112.9">GND</text>
<text x="252.9" y="110.3">5G-L</text>
<text x="252.5" y="115.4">5G-H</text>
<text x="176.7" y="145.9">SIG.</text>
<text x="183.1" y="145.9">GND4</text>
<text x="184.1" y="151.2" transform="rotate(-90 184.1 151.2)">GND2GND1</text>
</g>
<g font-size="1.8">
<text x="44.2" y="1.9">5</text>
<text x="127.1" y="1.9">4</text>
<text x="210.1" y="1.9">3</text>
<text x="293" y="1.9">2</text>
<text x="376" y="1.9">1</text>
<text x=".8" y="40.6">D</text>
<text x="418.2" y="40.6">D</text>
<text x=".8" y="113.6">C</text>
<text x="418.2" y="113.6">C</text>
<text x=".8" y="186.6">B</text>
<text x="418.2" y="186.6">B</text>
<text x=".8" y="259.5">A</text>
<text x="418.2" y="259.5">A</text>
<text x="44.2" y="296.3">5</text>
<text x="127.1" y="296.3">4</text>
<text x="210.1" y="296.3">3</text>
<text x="293" y="296.3">2</text>
<text x="376" y="296.3">1</text>
</g>
</svg>
